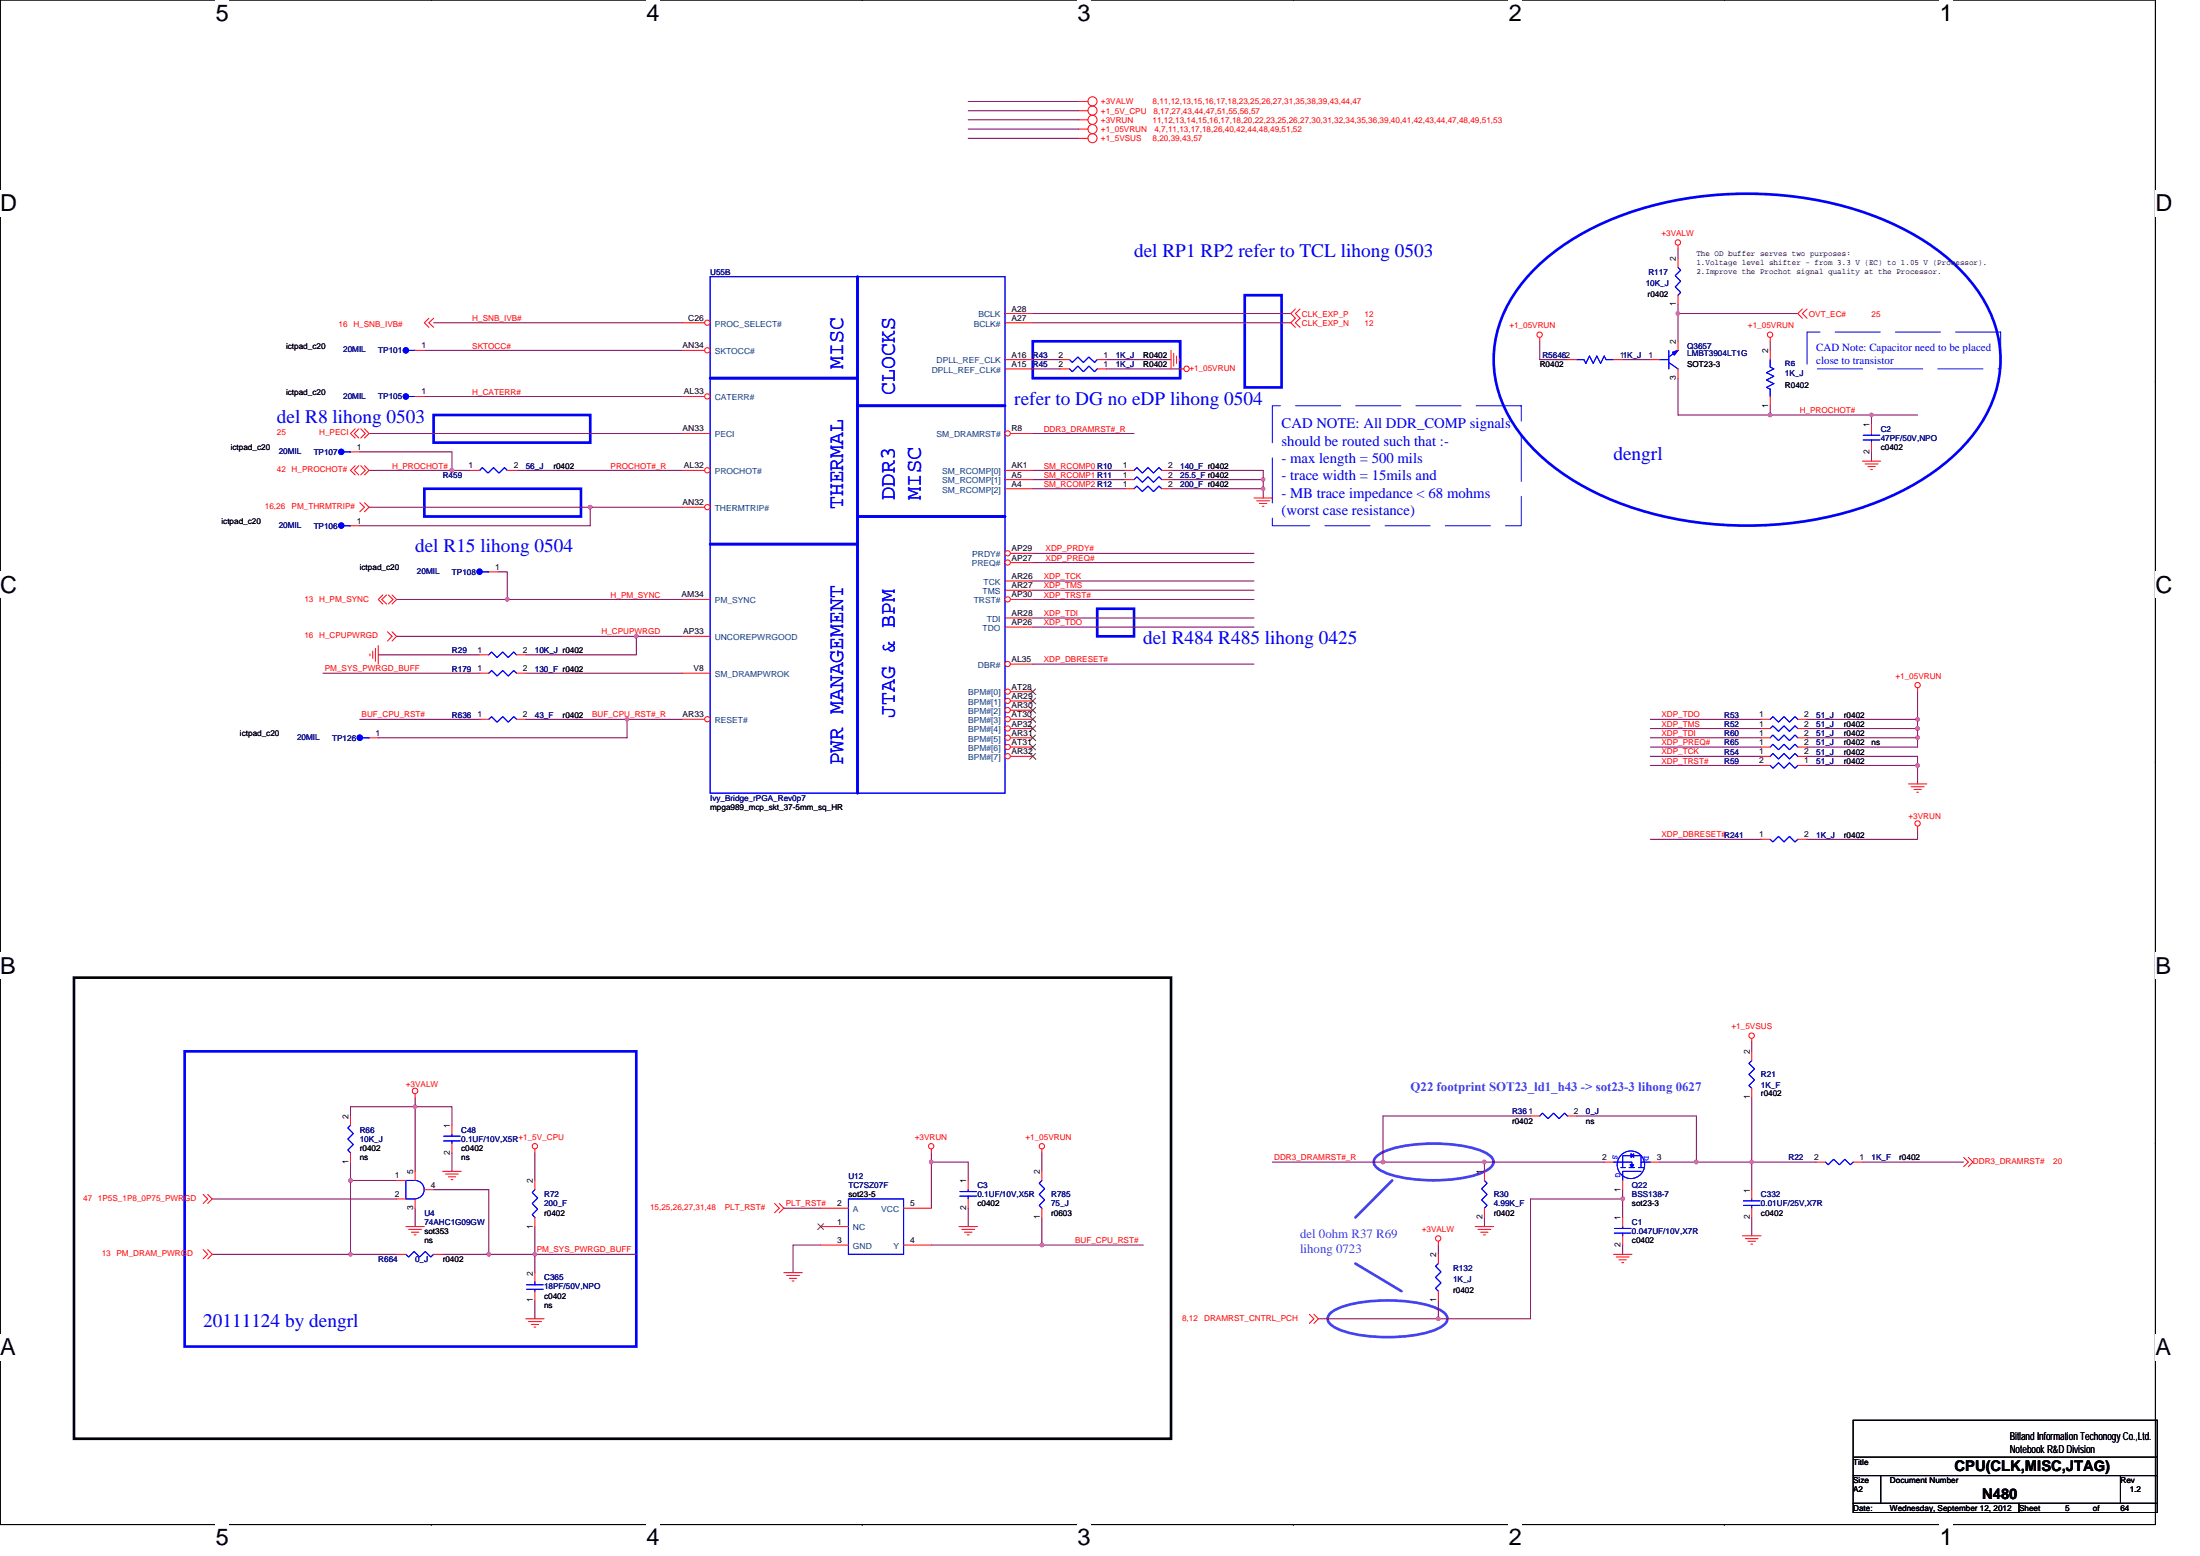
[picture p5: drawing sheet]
<svg xmlns="http://www.w3.org/2000/svg" width="297mm" height="210mm" viewBox="0 0 297 210" stroke-linecap="round" stroke-linejoin="round" font-family="sans-serif">
<path d="M0 0h291v205.7h-291z" fill="none" stroke="#000" stroke-width=".14"/>
<g fill="#fff">
<path d="M29.1 0h1.8v3.5h-1.8z"/>
<path d="M29.1 205.7h1.8v3.6h-1.8z"/>
</g>
<path d="M58.2 0h.1M58.2 205.7h.1" fill="none" stroke="#000" stroke-width=".14"/>
<g fill="#fff">
<path d="M87.3 0h1.8v3.5h-1.8z"/>
<path d="M87.3 205.7h1.8v3.6h-1.8z"/>
</g>
<path d="M116.4 0h.1M116.4 205.7h.1" fill="none" stroke="#000" stroke-width=".14"/>
<g fill="#fff">
<path d="M145.5 0h1.8v3.5h-1.8z"/>
<path d="M145.5 205.7h1.8v3.6h-1.8z"/>
</g>
<path d="M174.6 0h.1M174.6 205.7h.1" fill="none" stroke="#000" stroke-width=".14"/>
<g fill="#fff">
<path d="M203.7 0h1.8v3.5h-1.8z"/>
<path d="M203.7 205.7h1.8v3.6h-1.8z"/>
</g>
<path d="M232.8 0h.1M232.8 205.7h.1" fill="none" stroke="#000" stroke-width=".14"/>
<g fill="#fff">
<path d="M261.9 0h1.7v3.5h-1.7z"/>
<path d="M261.9 205.7h1.7v3.6h-1.7z"/>
<path d="M0 25.7h2.3v3.5h-2.3z"/>
<path d="M291 25.7h2.3v3.5h-2.3z"/>
<path d="M0 77.2h2.3v3.5h-2.3z"/>
<path d="M291 77.2h2.3v3.5h-2.3z"/>
</g>
<path d="M0 51.4h.1M291 51.4h.1" fill="none" stroke="#000" stroke-width=".14"/>
<g fill="#fff">
<path d="M0 128.6h2.1v3.5h-2.1z"/>
<path d="M291 128.6h2.1v3.5h-2.1z"/>
</g>
<path d="M0 102.9h.1M291 102.9h.1" fill="none" stroke="#000" stroke-width=".14"/>
<g fill="#fff">
<path d="M0 180h2.2v3.5h-2.2z"/>
<path d="M291 180h2.1v3.5h-2.1z"/>
</g>
<path d="M0 154.3h.1M291 154.3h.1M250.2 191.7h41.1v12.4h-41.1zM250.2 199.1h41.1M250.2 196.6h41.1M253.9 199.1v3.8M286.3 199.1v3.8M250.2 202.9h41.1M272.6 202.9v1.2" fill="none" stroke="#000" stroke-width=".14"/>
<path d="M171.8 54.8h33.6v16.2h-33.6zM244 44.8h26.1v5h-26.1z" fill="none" stroke="#00f" stroke-width=".14" stroke-dasharray="6.1 2"/>
<path d="M10 131.9h148.1v62.3h-148.1z" fill="none" stroke="#000" stroke-width=".36"/>
<path d="M115.8 37.3v69.7M168.1 39.8h4.9v12.5h-4.9zM207.2 36.3a34.9 34.9 0 0 1 16.5-8.7 50.4 50.4 0 0 1 30.8 2.1 28.9 28.9 0 0 1 12.4 9.4 15.6 15.6 0 0 1 0 18.9 29 29 0 0 1-12.4 9.3 49.9 49.9 0 0 1-37.3 0 28.9 28.9 0 0 1-12.3-9.3 15.6 15.6 0 0 1 0-18.9l1-1.4zM58.5 56h21.2v3.7h-21.2zM95.9 51h19.9M115.8 54.8h19.9M139.4 46.1h19.9v4.9h-19.9zM57.3 66h21.1v3.7h-21.1zM95.9 73.4h19.9M115.8 69.7h19.9M148.1 82.1h5v3.8h-5zM24.9 141.9h61v39.8h-61z" fill="none" stroke="#00f" stroke-width=".36"/>
<path d="M185.9 156a9.9 9.9 0 0 1 5.1-1.5 21 21 0 0 1 9.1 .8 2.04 2.04 0 0 1 1.6 1.5 2.04 2.04 0 0 1-1.6 1.5 21.4 21.4 0 0 1-13.1 0 2.04 2.04 0 0 1-1.5-1.5l.1-.4zM188 159.3l-5 5M179.7 177.2a9.9 9.9 0 0 1 5.1-1.6 21 21 0 0 1 9.1 .9 2.04 2.04 0 0 1 1.5 1.5 2.04 2.04 0 0 1-1.5 1.4 21.4 21.4 0 0 1-13.1 0 2.04 2.04 0 0 1-1.5-1.4l.1-.4zM183 170.5l6.2 3.7" fill="none" stroke="#8000ff" stroke-width=".36"/>
<g fill="none" stroke="#800040" stroke-width=".14">
<path d="M130.7 16.2h15M130.7 17.4h15M130.7 13.7h15M130.7 14.9h15M130.7 18.7h15M226.6 33.6v1.2M49.8 58.5h42.3M57.3 53.5h34.8M57.3 47.3h34.8M58.5 43.6h33.6M139.4 48.5h3.8M139.4 49.8h3.8"/>
<path d="M139.4 43.6h34.9M139.4 42.3h34.9M139.4 58.5h13.7M149.4 48.5h8.7M149.4 49.8h9.9M207.9 46.1v2.4h3.7M219.1 48.5h3.7M226.6 51v5h12.4M226.6 42.3v3.8M226.6 41.1v1.2M226.6 42.3h16.1M239 54.8v1.2"/>
<path d="M239 46.1v1.2M239 56h13.7M252.7 56v1.3M252.7 56h6.2M48.6 61h12.4v2.5M49.8 68.5h29.9M49.8 63.5h11.2M61 63.5h2.5M67.2 77.2h1.3v3.7h-15M69.7 63.5h22.4M79.7 68.5h12.4M79.7 68.5v2.5h-31.1"/>
<path d="M139.4 74.7h29.9M139.4 63.5h12.5M139.4 75.9h29.9M139.4 78.4h29.9M139.4 79.7h29.9M139.4 64.7h12.5M139.4 66h12.5M158.1 63.5h12.5v1.2M158.1 64.7h12.5M158.1 66h12.5M170.6 66v1.2M170.6 64.7v1.3"/>
<path d="M252.7 61v1.2M43.6 90.8h21.2M48.6 97.1h16.2M51.1 88.4h13.7M53.5 85.9h32.4M68.5 80.9h23.6M71 90.8h21.1M71 97.1h13.7M84.7 97.1h7.4M84.7 97.1v2.5h-33.6M85.9 85.9h6.2M85.9 85.9v2.5h-14.9"/>
<path d="M139.4 80.9h29.9M139.4 89.6h29.9M139.4 83.4h29.9M139.4 84.6h29.9M222.8 97.1h15M222.8 99.6h15M222.8 98.3h15M244 98.3h14.9M244 97.1h14.9M244 99.6h14.9M258.9 97.1v1.2M258.9 99.6v1.2h-14.9"/>
<path d="M258.9 98.3v1.3M258.9 93.3v3.8M222.8 113.3h15M222.8 100.8h15M222.8 102.1h15M222.8 103.3h15M244 102.1h14.9v1.2h-14.9M258.9 112v1.3h-14.9M258.9 103.3v2.5M47.3 150.6v-1.2h8.7v8.7M47.3 156.8v2.5M47.3 159.3v10"/>
<path d="M47.3 159.3h6.2M56 148.1v1.3h5v2.4M61 155.6v2.5M72.2 155.6v3.7M125.7 156.8v6.2M125.7 155.6v1.2M125.7 156.8h5v2.5M140.7 155.6v2.5M171.8 156.8h14.9M186.7 156.8h13.7M200.4 156.8v1.3M200.4 156.8h16.2"/>
<path d="M206.6 150.6h-19.9v6.2M212.9 150.6h16.1v6.2M224.1 156.8h4.9M229 156.8h7.5M236.5 156.8h8.7M236.5 140.6v1.3M236.5 148.1v8.7M236.5 156.8v3.7M251.5 156.8h13.6M28.7 161.8h24.8M28.7 169.3h18.6M47.3 169.3h6.2"/>
<path d="M56 163v2.5M58.5 160.5h7.5v8.8M59.8 169.3h6.2M66 169.3h6.2M72.2 165.5v3.8M72.2 169.3v2.4M72.2 175.5v2.5M72.2 169.3h13.7M105.8 163h5M110.8 168h-3.7v3.7M125.7 168h15M130.7 163v2.5"/>
<path d="M140.7 168h13.7M140.7 164.3v3.7M178 178h16.2M194.2 168v1.3M194.2 175.5v2.5M200.4 164.3v1.2M219.1 161.8h-12.5v16.2h-12.4M219.1 161.8v2.5M219.1 160.5v1.3M219.1 168v1.3M236.5 164.3v2.5"/>
</g>
<g fill="#f0f" stroke="#f0f" stroke-width=".14">
<circle cx="79.7" cy="68.4" r=".24"/>
<circle cx="68.5" cy="80.9" r=".24"/>
<circle cx="170.5" cy="64.7" r=".23"/>
<circle cx="170.5" cy="66" r=".23"/>
<circle cx="85.9" cy="85.9" r=".24"/>
<circle cx="200.4" cy="156.8" r=".24"/>
<circle cx="219.1" cy="161.8" r=".24"/>
<circle cx="186.7" cy="156.8" r=".24"/>
<circle cx="61" cy="63.5" r=".24"/>
<circle cx="236.5" cy="156.8" r=".24"/>
<circle cx="258.9" cy="98.3" r=".24"/>
<circle cx="258.9" cy="97.1" r=".23"/>
<circle cx="258.9" cy="99.6" r=".24"/>
<circle cx="56" cy="149.3" r=".24"/>
<circle cx="47.3" cy="159.3" r=".23"/>
<circle cx="72.2" cy="169.3" r=".24"/>
<circle cx="258.9" cy="103.3" r=".23"/>
<circle cx="84.7" cy="97.1" r=".23"/>
<circle cx="125.7" cy="156.8" r=".24"/>
<circle cx="140.7" cy="168" r=".24"/>
<circle cx="194.2" cy="178" r=".24"/>
<circle cx="229" cy="156.8" r=".24"/>
<circle cx="66" cy="169.3" r=".24"/>
<circle cx="47.3" cy="169.3" r=".24"/>
<circle cx="252.7" cy="56" r=".24"/>
<circle cx="226.5" cy="42.3" r=".24"/>
<circle cx="239" cy="56" r=".24"/>
</g>
<g fill="none" stroke="#f00" stroke-width=".14">
<path d="M145.7 16.2h1.2M145.7 17.4h1.2M145.7 13.7h1.2M145.7 14.9h1.2M145.7 18.7h1.2M226.6 33.1v.5M48 57.9l-.7 .6 .7 .6M48.4 57.9l-.6 .6 .6 .6M48.7 57.9l.6 .6-.6 .6M49.2 57.9l.6 .6-.6 .6M56 47.3h1.3M56 53.5h1.3"/>
<path d="M57.9 42.9l-.6 .7 .6 .6M58.5 42.9l-.6 .7 .6 .6M158.1 47.3v2.5M158.5 47.7v1.7M158.9 48v1M159.2 48.4v.3M159.3 49.8h.5M174.9 41.7l-.6 .6 .6 .6-.6 .7 .6 .6M175.5 41.7l-.6 .6 .6 .6-.6 .7 .6 .6M207.9 45.6v.5M211.6 48.5h1.3M217.8 48.5h1.3"/>
<path d="M222.8 48.5h1.3M226.6 49.8v1.2M226.6 46.1v1.2M239 45.6v.5M239 53.5v1.3M239 47.3v1.2M243.3 41.7l-.6 .6 .6 .6M244 41.7l-.7 .6 .7 .6M47.3 71h1.3M48 62.8l-.7 .7 .7 .6M48.4 62.8l-.6 .7 .6 .6M48.6 67.8l.6 .7-.6 .6"/>
<path d="M48.7 62.8l.6 .7-.6 .6M49.2 62.8l.6 .7-.6 .6M49.2 67.8l.6 .7-.6 .6M66 77.2h1.2M135.7 64.7h3.7M135.7 66h3.7M151.9 66h1.2M151.9 63.5h1.2M156.9 66h1.2M156.9 63.5h1.2M169.3 67.2h2.5M169.7 67.6h1.7"/>
<path d="M170 67.9h1M170.4 68.3h.3M251.5 62.2h2.4M251.8 62.6h1.8M252.2 63h1M252.6 63.4h.2M49.8 99.6h1.3M50 88.2v.3M50.3 87.9v1M50.7 87.5v1.7M51.1 87.1v2.5M51.7 80.3l-.6 .6 .6 .6"/>
<path d="M52.2 80.3l-.6 .6 .6 .6M52.3 85.3l.6 .6-.6 .6M52.4 80.3l.7 .6-.7 .6M52.9 80.3l.6 .6-.6 .6M52.9 85.3l.6 .6-.6 .6M237.8 98.3h1.2M237.8 97.1h1.2M242.7 98.3h1.3M242.7 97.1h1.3M258.9 92.8v.5M257.7 105.8h2.5M258 106.2h1.8"/>
<path d="M258.4 106.5h1M258.8 106.9h.2M258.9 111.5v.5M53.5 159.3h1.3M56 147.6v.5M56 158.1v1.2M59.8 158.1h2.5M60.2 158.4h1.7M60.5 158.8h1M60.9 159.2h.2M72.2 155.1v.5M72.2 159.3v1.2"/>
<path d="M125.7 155.1v.5M130.7 159.3v1.2M140.7 155.1v.5M206.6 150.6h1.3M211.6 150.6h1.3M236.5 140.1v.5M245.2 156.8h1.3M250.2 156.8h1.3M265.1 156.2l.7 .6-.7 .6M265.8 156.2l.6 .6-.6 .6M27.4 161.2l.6 .6-.6 .6M27.4 168.6l.6 .7-.6 .6"/>
<path d="M28 161.2l.7 .6-.7 .6M28 168.6l.7 .7-.7 .6M53.5 161.8h1.3M53.5 169.3h1.3M54.8 165.5h2.5M55.2 165.9h1.7M55.5 166.3h1.1M55.9 166.6h.3M56 161.8v1.2M57.3 160.5h1.2M58.5 169.3h1.3M71 178h2.5"/>
<path d="M71.3 178.4h1.8M71.7 178.7h1M72.1 179.1h.2M72.2 164.3v1.2M104.6 162.4l.6 .6-.6 .7M105.2 162.4l.6 .6-.6 .7M105.8 171.7h2.5M106.2 172.1h1.7M106.6 172.5h1M107 172.9h.2M129.5 165.5h2.5M129.9 165.9h1.7"/>
<path d="M130.2 166.3h1M130.6 166.6h.2M130.7 161.8v1.2M176.8 177.4l.6 .6-.6 .6M177.4 177.4l.6 .6-.6 .6M194.2 174.2v1.3M194.2 169.3v1.2M194.2 167.5v.5M199.2 165.5h2.5M199.6 165.9h1.7M199.9 166.3h1M200.3 166.6h.3"/>
<path d="M217.8 169.3h2.5M218.2 169.6h1.8M218.6 170h1M219 170.4h.2M219.1 164.3v1.2M219.1 166.8v1.2M235.3 166.8h2.5M235.6 167.2h1.8M236 167.5h1M236.4 167.9h.2M236.5 160.5v1.3M236.5 163v1.3"/>
<circle cx="147.5" cy="17.4" r=".62"/>
<circle cx="147.5" cy="14.9" r=".62"/>
<circle cx="147.5" cy="13.7" r=".62"/>
<circle cx="147.5" cy="16.2" r=".62"/>
<circle cx="147.5" cy="18.7" r=".61"/>
<circle cx="226.5" cy="32.7" r=".36"/>
<circle cx="160.2" cy="49.8" r=".37"/>
<circle cx="207.9" cy="45.2" r=".36"/>
<circle cx="239" cy="45.2" r=".36"/>
<circle cx="258.9" cy="92.5" r=".36"/>
<circle cx="258.9" cy="111.1" r=".36"/>
<circle cx="236.5" cy="139.8" r=".37"/>
<circle cx="56" cy="147.2" r=".38"/>
<circle cx="72.2" cy="154.7" r=".36"/>
<circle cx="125.7" cy="154.7" r=".36"/>
<circle cx="140.7" cy="154.7" r=".36"/>
<circle cx="194.2" cy="167.1" r=".36"/>
</g>
<g fill="none" stroke="#00f" stroke-width=".14">
<path d="M95.9 37.3h39.8v69.7h-39.8zM55.2 47.3h.8h-.1M55.2 53.5h.8h-.1M212.9 48.5h1l.2 .5 .5-1 .5 1 .5-1 .5 1 .5-1 .2 .5h1M224.1 48.5h1.2M225.3 48.9l1.3 .9M225.3 47.3v2.5M226.6 47.3l-1.3 .9M239 48.5v1l.5 .3-1 .5 1 .5-1 .5 1 .5-1 .5 .5 .2v1M46.5 71h.8h-.1M65.1 77.2h.9h-.1M153.1 66l.4-.4 .7 .7 .8-.7 .7 .7 .8-.7 .4 .4"/>
<path d="M153.1 63.5l.4-.4 .7 .7 .8-.7 .7 .7 .8-.7 .4 .4M49 99.6h.8h-.1M239 98.3l.4-.3 .7 .7 .8-.7 .7 .7 .8-.7 .3 .3M239 97.1l.4-.4 .7 .8 .8-.8 .7 .8 .8-.8 .3 .4M54.8 159.3h1.2a1.25 1.25 0 0 1 1.3 1.2 1.25 1.25 0 0 1-1.3 1.3h-1.2zM207.9 150.6l.4-.4 .7 .8 .8-.8 .7 .8 .7-.8 .4 .4M246.5 156.8l.3 .4 .8-.8 .7 .8 .8-.8 .7 .8 .4-.4M54.8 169.3l.4 .3 .7-.7 .8 .7 .7-.7 .8 .7 .3-.3M72.2 160.5l-.3 .4 .7 .8-.7 .7 .7 .8-.7 .7 .3 .4M129.6 161.4h2.2M129.6 160.8h2.2M130.7 160.5v.3"/>
<path d="M130.7 161.4v.4M194.2 170.5l-.4 .4 .8 .7-.8 .8 .8 .7-.8 .8 .4 .3M218 166.4h2.2M218 165.8h2.2M219.1 165.5v.3M219.1 166.4v.4M235.4 162.7h2.2M235.4 162.1h2.2M236.5 161.8v.3M236.5 162.7v.3"/>
</g>
<g fill="#00f" stroke="#00f" stroke-width=".14">
<path d="M225.8 47.5l.8-.2-.5 .6z" fill-rule="evenodd"/>
<path d="M225.8 47.5l.8-.2-.5 .6z" fill-rule="evenodd"/>
<circle cx="48.6" cy="99.6" r=".37"/>
<circle cx="64.7" cy="77.2" r=".36"/>
<circle cx="54.8" cy="47.3" r=".36"/>
<circle cx="54.8" cy="53.5" r=".36"/>
<circle cx="46.1" cy="70.9" r=".36"/>
</g>
<circle cx="136.1" cy="58.5" r=".36" fill="#fff" stroke="#f00" stroke-width=".14"/>
<path d="M135.7 43.6h3.7M135.7 42.3h3.7M135.7 49.8h3.7M135.7 48.5h3.7M136.4 58.5h3M135.7 63.5h3.7" fill="none" stroke="#f00" stroke-width=".14"/>
<circle cx="95.5" cy="53.5" r=".36" fill="#fff" stroke="#f00" stroke-width=".14"/>
<path d="M92.1 58.5h3.8M92.1 53.5h3" fill="none" stroke="#f00" stroke-width=".14"/>
<circle cx="95.5" cy="63.5" r=".36" fill="#fff" stroke="#f00" stroke-width=".14"/>
<path d="M92.1 63.5h3" fill="none" stroke="#f00" stroke-width=".14"/>
<circle cx="95.5" cy="68.4" r=".36" fill="#fff" stroke="#f00" stroke-width=".14"/>
<path d="M92.1 68.5h3M92.1 90.8h3.8" fill="none" stroke="#f00" stroke-width=".14"/>
<circle cx="95.5" cy="97.1" r=".36" fill="#fff" stroke="#f00" stroke-width=".14"/>
<path d="M92.1 97.1h3" fill="none" stroke="#f00" stroke-width=".14"/>
<circle cx="136.1" cy="74.7" r=".36" fill="#fff" stroke="#f00" stroke-width=".14"/>
<path d="M136.4 74.7h3" fill="none" stroke="#f00" stroke-width=".14"/>
<circle cx="136.1" cy="75.9" r=".36" fill="#fff" stroke="#f00" stroke-width=".14"/>
<path d="M135.7 78.4h3.7M135.7 79.7h3.7M136.4 75.9h3" fill="none" stroke="#f00" stroke-width=".14"/>
<circle cx="136.1" cy="80.9" r=".36" fill="#fff" stroke="#f00" stroke-width=".14"/>
<path d="M135.7 83.4h3.7M135.7 84.6h3.7M136.4 80.9h3" fill="none" stroke="#f00" stroke-width=".14"/>
<circle cx="136.1" cy="89.6" r=".36" fill="#fff" stroke="#f00" stroke-width=".14"/>
<path d="M136.4 89.6h3" fill="none" stroke="#f00" stroke-width=".14"/>
<circle cx="136.1" cy="93.3" r=".36" fill="#fff" stroke="#f00" stroke-width=".14"/>
<path d="M136.4 93.3h3" fill="none" stroke="#f00" stroke-width=".14"/>
<path d="M139.1 93l.7 .7M139.8 93l-.8 .7" fill="none" stroke="#804000" stroke-width=".14"/>
<circle cx="136.1" cy="94.6" r=".36" fill="#fff" stroke="#f00" stroke-width=".14"/>
<path d="M136.4 94.6h3" fill="none" stroke="#f00" stroke-width=".14"/>
<path d="M139.1 94.2l.7 .8M139.8 94.2l-.8 .8" fill="none" stroke="#804000" stroke-width=".14"/>
<circle cx="136.1" cy="95.8" r=".36" fill="#fff" stroke="#f00" stroke-width=".14"/>
<path d="M136.4 95.8h3" fill="none" stroke="#f00" stroke-width=".14"/>
<path d="M139.1 95.5l.7 .7M139.8 95.5l-.8 .7" fill="none" stroke="#804000" stroke-width=".14"/>
<circle cx="136.1" cy="97.1" r=".36" fill="#fff" stroke="#f00" stroke-width=".14"/>
<path d="M136.4 97.1h3" fill="none" stroke="#f00" stroke-width=".14"/>
<path d="M139.1 96.7l.7 .8M139.8 96.7l-.8 .8" fill="none" stroke="#804000" stroke-width=".14"/>
<circle cx="136.1" cy="98.3" r=".36" fill="#fff" stroke="#f00" stroke-width=".14"/>
<path d="M136.4 98.3h3" fill="none" stroke="#f00" stroke-width=".14"/>
<path d="M139.1 97.9l.7 .8M139.8 97.9l-.8 .8" fill="none" stroke="#804000" stroke-width=".14"/>
<circle cx="136.1" cy="99.6" r=".36" fill="#fff" stroke="#f00" stroke-width=".14"/>
<path d="M136.4 99.6h3" fill="none" stroke="#f00" stroke-width=".14"/>
<path d="M139.1 99.2l.7 .8M139.8 99.2l-.8 .8" fill="none" stroke="#804000" stroke-width=".14"/>
<circle cx="136.1" cy="100.8" r=".36" fill="#fff" stroke="#f00" stroke-width=".14"/>
<path d="M136.4 100.8h3" fill="none" stroke="#f00" stroke-width=".14"/>
<path d="M139.1 100.4l.7 .8M139.8 100.4l-.8 .8" fill="none" stroke="#804000" stroke-width=".14"/>
<circle cx="136.1" cy="102.1" r=".36" fill="#fff" stroke="#f00" stroke-width=".14"/>
<path d="M92.1 80.9h3.8M136.4 102.1h3" fill="none" stroke="#f00" stroke-width=".14"/>
<path d="M139.1 101.7l.7 .8M139.8 101.7l-.8 .8" fill="none" stroke="#804000" stroke-width=".14"/>
<circle cx="95.5" cy="47.3" r=".36" fill="#fff" stroke="#f00" stroke-width=".14"/>
<path d="M92.1 47.3h3" fill="none" stroke="#f00" stroke-width=".14"/>
<circle cx="95.5" cy="43.5" r=".36" fill="#fff" stroke="#f00" stroke-width=".14"/>
<g fill="none" stroke="#f00" stroke-width=".14">
<path d="M226.6 39.8v1.3M226.6 34.8v1.3M92.1 43.6h3M143.2 49.8h1.2M143.2 48.5h1.2M148.1 49.8h1.3M148.1 48.5h1.3M252.7 57.3v1.2M252.7 59.7v1.3M47.3 61h1.3M63.5 63.5h1.3M68.5 63.5h1.2"/>
<path d="M151.9 64.7h1.2M156.9 64.7h1.2M64.8 90.8h1.2M64.8 97.1h1.2M64.8 88.4h1.2M69.7 90.8h1.3M69.7 97.1h1.3M69.7 88.4h1.3M92.1 85.9h3.8M237.8 99.6h1.2M242.7 99.6h1.3M237.8 102.1h1.2"/>
<path d="M237.8 103.3h1.2M237.8 113.3h1.2M237.8 100.8h1.2M242.7 102.1h1.3M242.7 103.3h1.3M242.7 113.3h1.3M242.7 100.8h1.3M47.3 155.6v1.2M47.3 150.6v1.2M61 151.8v1.3M61 154.3v1.3M140.7 158.1v1.2"/>
<path d="M200.4 158.1v1.2M216.6 156.8h1.2M219.1 159.3v1.2M222.8 156.8h1.3M236.5 146.9v1.2M236.5 141.9v1.2M72.2 174.2v1.3M72.2 171.7v1.3M110.8 165.5h3.8M110.8 163h3.8M110.8 168h3.8M122 168h3.7"/>
<path d="M122 163h3.7M140.7 163v1.3M200.4 163v1.3"/>
</g>
<g fill="none" stroke="#00f" stroke-width=".14">
<path d="M226.6 36.1l.3 .4-.7 .7 .7 .8-.7 .7 .7 .8-.3 .3M144.4 49.8l.4 .4 .7-.8 .8 .8 .7-.8 .8 .8 .3-.4M144.4 48.5l.4 .4 .7-.7 .8 .7 .7-.7 .8 .7 .3-.4M251.6 59.4h2.2M251.6 58.7h2.2M252.7 58.5v.2M252.7 59.4v.3M46.5 61h.8h-.1M64.8 63.5l.3-.4 .8 .7 .7-.7 .8 .7 .7-.7 .4 .4M153.1 64.7l.4-.4 .7 .8 .8-.8 .7 .8 .8-.8 .4 .4M66 90.8l.4-.3 .7 .7 .8-.7 .7 .7 .8-.7 .3 .3M66 97.1l.4-.4 .7 .8 .8-.8 .7 .8 .8-.8 .3 .4"/>
<path d="M66 88.4l.4-.4 .7 .7 .8-.7 .7 .7 .8-.7 .3 .4M239 99.6l.4-.4 .7 .7 .8-.7 .7 .7 .8-.7 .3 .4M239 103.3l.4 .4 .7-.8 .8 .8 .7-.8 .8 .8 .3-.4M239 102.1l.4-.4 .7 .7 .8-.7 .7 .7 .8-.7 .3 .4M239 113.3l.4 .3 .7-.7 .8 .7 .7-.7 .8 .7 .3-.3M239 100.8l.4-.4 .7 .8 .8-.8 .7 .8 .8-.8 .3 .4M47.3 151.8l-.3 .4 .7 .8-.7 .7 .7 .8-.7 .7 .3 .4M59.9 154h2.2M59.9 153.3h2.2M61 153.1v.2M61 154v.3M140.7 159.3l-.4 .4 .8 .7-.8 .8 .8 .7-.8 .8 .4 .3"/>
<path d="M200.4 159.3l.4 .4-.8 .7 .8 .8-.8 .7 .8 .8-.4 .3M217.8 156.8h2.5v.8M218.8 157.6h.7M219.1 157.6v-1.6h2.5v1.6M220 157.6h.7M220.6 155.7v.5M221.2 157.6h.8M221.6 158.1h-2.5v1.2M221.6 156.8h1.2M236.5 143.1l-.4 .4 .8 .8-.8 .7 .8 .7-.8 .8 .4 .4M71.1 173.4h2.2M71.1 174h2.2"/>
<path d="M72.2 174v.2M72.2 173v.4M114.6 161.8h7.4v7.5h-7.4z"/>
<circle cx="220.2" cy="157.2" r="1.86"/>
</g>
<g fill="#00f" stroke="#00f" stroke-width=".14">
<path d="M220.1 157.2h.5l-.3 .4z" fill-rule="evenodd"/>
<path d="M220.2 155.7l.4 .3-.4 .2z" fill-rule="evenodd"/>
<path d="M220.1 157.2h.5l-.3 .4z" fill-rule="evenodd"/>
<path d="M220.2 155.7l.4 .3-.4 .2z" fill-rule="evenodd"/>
<circle cx="46.1" cy="61" r=".36"/>
</g>
<path d="M110.4 165.1l.8 .8M111.2 165.1l-.8 .8" fill="none" stroke="#804000" stroke-width=".14"/>
<g fill="#f0f" stroke="#f0f" stroke-width=".14">
<circle cx="79.7" cy="68.4" r=".24"/>
<circle cx="68.5" cy="80.9" r=".24"/>
<circle cx="170.5" cy="64.7" r=".23"/>
<circle cx="170.5" cy="66" r=".23"/>
<circle cx="85.9" cy="85.9" r=".24"/>
<circle cx="200.4" cy="156.8" r=".24"/>
<circle cx="219.1" cy="161.8" r=".24"/>
<circle cx="186.7" cy="156.8" r=".24"/>
<circle cx="61" cy="63.5" r=".24"/>
<circle cx="236.5" cy="156.8" r=".24"/>
<circle cx="258.9" cy="98.3" r=".24"/>
<circle cx="258.9" cy="97.1" r=".23"/>
<circle cx="258.9" cy="99.6" r=".24"/>
<circle cx="56" cy="149.3" r=".24"/>
<circle cx="47.3" cy="159.3" r=".23"/>
<circle cx="72.2" cy="169.3" r=".24"/>
<circle cx="258.9" cy="103.3" r=".23"/>
<circle cx="84.7" cy="97.1" r=".23"/>
<circle cx="125.7" cy="156.8" r=".24"/>
<circle cx="140.7" cy="168" r=".24"/>
<circle cx="194.2" cy="178" r=".24"/>
<circle cx="229" cy="156.8" r=".24"/>
<circle cx="66" cy="169.3" r=".24"/>
<circle cx="47.3" cy="169.3" r=".24"/>
<circle cx="252.7" cy="56" r=".24"/>
<circle cx="226.5" cy="42.3" r=".24"/>
<circle cx="239" cy="56" r=".24"/>
</g>
<g font-size="3.2">
<text x="29.1" y="2.8">5</text>
<text x="87.3" y="2.8">4</text>
<text x="145.5" y="2.8">3</text>
<text x="203.7" y="2.8">2</text>
<text x="261.9" y="2.8">1</text>
<text x="0" y="28.5">D</text>
<text x="291" y="28.5">D</text>
<text x="0" y="80">C</text>
<text x="291" y="80">C</text>
<text x="0" y="131.4">B</text>
<text x="291" y="131.4">B</text>
<text x="0" y="182.8">A</text>
<text x="291" y="182.8">A</text>
<text x="29.1" y="208.6">5</text>
<text x="87.3" y="208.6">4</text>
<text x="145.5" y="208.6">3</text>
<text x="203.7" y="208.6">2</text>
<text x="261.9" y="208.6">1</text>
</g>
<g font-size="3" fill="#00f">
<text x="113.9" y="49.8" transform="rotate(-90 113.9 49.8)">MISC</text>
<text x="120.8" y="53.3" transform="rotate(-90 120.8 53.3)">CLOCKS</text>
<text x="113.9" y="68.7" transform="rotate(-90 113.9 68.7)">THERMAL</text>
<text x="120.8" y="67.5" transform="rotate(-90 120.8 67.5)">DDR3</text>
<text x="124.3" y="67.5" transform="rotate(-90 124.3 67.5)">MISC</text>
<text x="120.8" y="96.8" transform="rotate(-90 120.8 96.8)">JTAG &amp; BPM</text>
<text x="113.9" y="103.3" transform="rotate(-90 113.9 103.3)">PWR MANAGEMENT</text>
</g>
<g font-size="2.6" fill="#00f">
<text x="153.1" y="34.7">del RP1 RP2 refer to TCL lihong 0503</text>
<text x="37.4" y="57.1">del R8 lihong 0503</text>
<text x="136.9" y="54.6">refer to DG no eDP lihong 0504</text>
<text x="217.8" y="62.1">dengrl</text>
<text x="56" y="74.5">del R15 lihong 0504</text>
<text x="154.4" y="87">del R484 R485 lihong 0425</text>
<text x="27.4" y="179.1">20111124 by dengrl</text>
</g>
<g font-size="2" fill="#00f">
<text x="173" y="57.8">CAD NOTE: All DDR_COMP signals</text>
<text x="173" y="60.1">should be routed such that :-</text>
<text x="173" y="62.5">- max length = 500 mils</text>
<text x="173" y="64.8">- trace width = 15mils and</text>
<text x="173" y="67.2">- MB trace impedance &lt; 68 mohms</text>
<text x="173" y="69.5">(worst case resistance)</text>
</g>
<g font-size="2">
<text x="263.9" y="198.5">CPU(CLK,MISC,JTAG)</text>
<text x="267.6" y="202.2">N480</text>
</g>
<g font-size="1.7" fill="#8000ff">
<text x="190.5" y="147.2">Q22 footprint SOT23_ld1_h43 -&gt; sot23-3 lihong 0627</text>
<text x="175.5" y="167.1">del 0ohm R37 R69</text>
<text x="175.5" y="169.1">lihong 0723</text>
</g>
<g font-size="1.5" fill="#00f">
<text x="245.2" y="47.4">CAD Note: Capacitor need to be placed</text>
<text x="245.2" y="49.1">close to transistor</text>
</g>
<g font-size="1.5">
<text x="271.4" y="194.3">Bitland Information Techonogy Co.,Ltd.</text>
<text x="271.4" y="196.1">Notebook R&amp;D Division</text>
</g>
<g font-size="1.1" fill="#f00">
<text x="148.7" y="16.6">+3VRUN</text>
<text x="148.7" y="17.8">+1_05VRUN</text>
<text x="148.7" y="14.1">+3VALW</text>
<text x="148.7" y="15.3">+1_5V_CPU</text>
<text x="155.6" y="16.6">11,12,13,14,15,16,17,18,20,22,23,25,26,27,30,31,32,34,35,36,39,40,41,42,43,44,47,48,49,51,53</text>
<text x="155.6" y="14.1">8,11,12,13,15,16,17,18,23,25,26,27,31,35,38,39,43,44,47</text>
<text x="155.7" y="15.3">8,17,27,43,44,47,51,55,56,57</text>
<text x="155.9" y="17.8">4,7,11,13,17,18,26,40,42,44,48,49,51,52</text>
<text x="148.7" y="19.1">+1_5VSUS</text>
<text x="155.6" y="19.1">8,20,39,43,57</text>
<text x="224.3" y="31.9">+3VALW</text>
<text x="45.7" y="44.1">16 H_SNB_IVB#</text>
<text x="63.8" y="47">SKTOCC#</text>
<text x="63.8" y="43.3">H_SNB_IVB#</text>
<text x="175.8" y="42.7">CLK_EXP_P</text>
<text x="175.8" y="44">CLK_EXP_N</text>
<text x="184.2" y="44">12</text>
<text x="184.2" y="42.7">12</text>
<text x="203.8" y="44.3">+1_05VRUN</text>
<text x="236" y="44.3">+1_05VRUN</text>
<text x="244.2" y="42.7">OVT_EC#</text>
<text x="252.7" y="42.7">25</text>
<text x="63.8" y="53.3">H_CATERR#</text>
<text x="160.6" y="50.1">+1_05VRUN</text>
<text x="37.4" y="58.8">25</text>
<text x="43.1" y="58.8">H_PECI</text>
<text x="140.9" y="58.3">DDR3_DRAMRST#_R</text>
<text x="243" y="55.8">H_PROCHOT#</text>
<text x="37.4" y="63.8">42 H_PROCHOT#</text>
<text x="52.9" y="63.2">H_PROCHOT#</text>
<text x="82.4" y="63.2">PROCHOT#_R</text>
<text x="140.9" y="64.5">SM_RCOMP1 R11</text>
<text x="140.9" y="63.2">SM_RCOMP0 R10</text>
<text x="140.9" y="65.7">SM_RCOMP2 R12</text>
<text x="35.8" y="68.7">16,26</text>
<text x="39.4" y="68.7">PM_THRMTRIP#</text>
<text x="141.2" y="75.7">XDP_PREQ#</text>
<text x="141.2" y="74.4">XDP_PRDY#</text>
<text x="41.1" y="81.2">13 H_PM_SYNC</text>
<text x="82.4" y="80.6">H_PM_SYNC</text>
<text x="140.9" y="80.6">XDP_TRST#</text>
<text x="140.9" y="78.1">XDP_TCK</text>
<text x="140.9" y="79.4">XDP_TMS</text>
<text x="140.9" y="83.1">XDP_TDI</text>
<text x="41.1" y="86.1">16 H_CPUPWRGD</text>
<text x="81.2" y="85.6">H_CPUPWRGD</text>
<text x="140.9" y="89.4">XDP_DBRESET#</text>
<text x="140.9" y="84.4">XDP_TDO</text>
<text x="43.9" y="90.6">PM_SYS_PWRGD_BUFF</text>
<text x="255.9" y="91.6">+1_05VRUN</text>
<text x="48.8" y="96.8">BUF_CPU_RST#</text>
<text x="79.9" y="96.8">BUF_CPU_RST#_R</text>
<text x="224.3" y="96.8">XDP_TDO</text>
<text x="224.3" y="100.6">XDP_PREQ#</text>
<text x="224.3" y="101.8">XDP_TCK</text>
<text x="224.3" y="99.3">XDP_TDI</text>
<text x="224.3" y="98.1">XDP_TMS</text>
<text x="224.3" y="103">XDP_TRST#</text>
<text x="224.3" y="113">XDP_DBRESET#R241</text>
<text x="257.7" y="110.5">+3VRUN</text>
<text x="233.8" y="138.9">+1_5VSUS</text>
<text x="54.8" y="146.6">+3VALW</text>
<text x="123.5" y="153.9">+3VRUN</text>
<text x="138.4" y="153.9">+1_05VRUN</text>
<text x="172" y="156.6">DDR3_DRAMRST#_R</text>
<text x="266.4" y="157.1">DDR3_DRAMRST#</text>
<text x="277.2" y="157.1">20</text>
<text x="11.2" y="162.1">47</text>
<text x="13.2" y="162.1">1P5S_1P8_0P75_PWRGD</text>
<text x="87.8" y="163.3">15,25,26,27,31,48</text>
<text x="97.9" y="163.3">PLT_RST#</text>
<text x="106.1" y="162.8">PLT_RST#</text>
<text x="145.2" y="167.8">BUF_CPU_RST#</text>
<text x="192" y="166.3">+3VALW</text>
<text x="13.7" y="169.5">13 PM_DRAM_PWRGD</text>
<text x="72.5" y="169">PM_SYS_PWRGD_BUFF</text>
<text x="159.6" y="178.2">8,12</text>
<text x="162.6" y="178.2">DRAMRST_CNTRL_PCH</text>
</g>
<g font-size="1.1">
<text x="226.3" y="35.2" transform="rotate(-90 226.3 35.2)">2</text>
<text x="229" y="34.5">The OD buffer serves two purposes:</text>
<text x="229" y="35.7">1.Voltage level shifter - from 3.3 V (EC) to 1.05 V (Processor).</text>
<text x="222.5" y="40.1">r0402</text>
<text x="226.3" y="41.3" transform="rotate(-90 226.3 41.3)">1</text>
<text x="229" y="36.9">2.Improve the Prochot signal quality at the Processor.</text>
<text x="38.6" y="47.1">ictpad_c20</text>
<text x="56.9" y="47">1</text>
<text x="92.2" y="47">AN34</text>
<text x="92.9" y="43.3">C26</text>
<text x="136.6" y="42">A28</text>
<text x="136.6" y="43.3">A27</text>
<text x="226.3" y="46.4" transform="rotate(-90 226.3 46.4)">2</text>
<text x="238.7" y="47.7" transform="rotate(-90 238.7 47.7)">2</text>
<text x="38.6" y="53.3">ictpad_c20</text>
<text x="56.9" y="53.2">1</text>
<text x="92.3" y="53.2">AL33</text>
<text x="136.6" y="48.3">A16</text>
<text x="136.6" y="49.5">A15</text>
<text x="142.9" y="49.5">2</text>
<text x="142.9" y="48.3">2</text>
<text x="149" y="49.5">1</text>
<text x="149" y="48.3">1</text>
<text x="154.4" y="49.6">R0402</text>
<text x="154.4" y="48.3">R0402</text>
<text x="207.9" y="49.6">R0402</text>
<text x="218.7" y="48.3">11K_J</text>
<text x="222.6" y="48.3">1</text>
<text x="226.3" y="51.3" transform="rotate(-90 226.3 51.3)">3</text>
<text x="227.8" y="49.6">SOT23-3</text>
<text x="241" y="52.3">R0402</text>
<text x="92.2" y="58.2">AN33</text>
<text x="136.6" y="58.2">R8</text>
<text x="238.7" y="55" transform="rotate(-90 238.7 55)">1</text>
<text x="252.4" y="57.6" transform="rotate(-90 252.4 57.6)">1</text>
<text x="31.2" y="60.7">ictpad_c20</text>
<text x="48.2" y="60.7">1</text>
<text x="63.3" y="63.2">1</text>
<text x="69.4" y="63.2">2</text>
<text x="74.7" y="63.2">r0402</text>
<text x="92.3" y="63.2">AL32</text>
<text x="136.6" y="64.5">A5</text>
<text x="136.6" y="65.7">A4</text>
<text x="136.6" y="63.2">AK1</text>
<text x="151.6" y="65.7">1</text>
<text x="151.6" y="63.2">1</text>
<text x="151.6" y="64.5">1</text>
<text x="157.7" y="65.7">2</text>
<text x="157.7" y="63.2">2</text>
<text x="157.7" y="64.5">2</text>
<text x="252.4" y="61.2" transform="rotate(-90 252.4 61.2)">2</text>
<text x="253.9" y="60.7">c0402</text>
<text x="29.9" y="70.7">ictpad_c20</text>
<text x="48.2" y="70.7">1</text>
<text x="92.2" y="68.2">AN32</text>
<text x="48.6" y="76.9">ictpad_c20</text>
<text x="66.9" y="76.9">1</text>
<text x="136.6" y="74.4">AP29</text>
<text x="136.6" y="75.6">AP27</text>
<text x="92" y="80.6">AM34</text>
<text x="136.6" y="78.1">AR26</text>
<text x="136.6" y="80.6">AP30</text>
<text x="136.6" y="83.1">AR28</text>
<text x="136.6" y="79.4">AR27</text>
<text x="64.5" y="88.1">1</text>
<text x="70.6" y="88.1">2</text>
<text x="92.2" y="85.6">AP33</text>
<text x="136.6" y="89.3">AL35</text>
<text x="136.6" y="84.3">AP26</text>
<text x="64.5" y="90.6">1</text>
<text x="70.6" y="90.6">2</text>
<text x="93.6" y="90.6">V8</text>
<text x="136.6" y="93.1">AT28</text>
<text x="136.6" y="94.3">AR29</text>
<text x="136.6" y="95.6">AR30</text>
<text x="32.4" y="99.3">ictpad_c20</text>
<text x="50.7" y="99.3">1</text>
<text x="64.5" y="96.8">1</text>
<text x="70.6" y="96.8">2</text>
<text x="76" y="96.9">r0402</text>
<text x="92.2" y="96.8">AR33</text>
<text x="136.6" y="96.8">AT30</text>
<text x="136.6" y="98">AP32</text>
<text x="136.6" y="99.3">AR31</text>
<text x="136.6" y="100.5">AT31</text>
<text x="136.6" y="101.8">AR32</text>
<text x="237.5" y="98">1</text>
<text x="237.5" y="96.8">1</text>
<text x="237.5" y="101.8">1</text>
<text x="237.5" y="99.3">1</text>
<text x="237.5" y="100.5">1</text>
<text x="243.6" y="98">2</text>
<text x="243.6" y="96.8">2</text>
<text x="243.6" y="101.8">2</text>
<text x="243.6" y="99.3">2</text>
<text x="243.6" y="100.5">2</text>
<text x="249" y="98.1">r0402</text>
<text x="249" y="96.9">r0402</text>
<text x="249" y="101.8">r0402</text>
<text x="249" y="99.3">r0402</text>
<text x="249" y="100.6">r0402</text>
<text x="252.7" y="100.6">ns</text>
<text x="237.5" y="103">2</text>
<text x="243.6" y="103">1</text>
<text x="249" y="103.1">r0402</text>
<text x="95.9" y="109.3">mpga989_mcp_skt_37-5mm_sq_HR</text>
<text x="237.5" y="113">1</text>
<text x="243.6" y="113">2</text>
<text x="249" y="113">r0402</text>
<text x="236.2" y="142.3" transform="rotate(-90 236.2 142.3)">2</text>
<text x="236.2" y="148.4" transform="rotate(-90 236.2 148.4)">1</text>
<text x="237.8" y="147.9">r0402</text>
<text x="47.1" y="151" transform="rotate(-90 47.1 151)">2</text>
<text x="48.6" y="155.3">r0402</text>
<text x="60.7" y="155.8" transform="rotate(-90 60.7 155.8)">2</text>
<text x="60.7" y="152.2" transform="rotate(-90 60.7 152.2)">1</text>
<text x="62.3" y="155.3">c0402</text>
<text x="204.1" y="151.6">r0402</text>
<text x="206.4" y="150.3">1</text>
<text x="212.5" y="150.3">2</text>
<text x="214.1" y="151.6">ns</text>
<text x="47.1" y="157.1" transform="rotate(-90 47.1 157.1)">1</text>
<text x="48.6" y="156.6">ns</text>
<text x="53.3" y="159">1</text>
<text x="53.3" y="161.5">2</text>
<text x="55.8" y="158.4" transform="rotate(-90 55.8 158.4)">5</text>
<text x="58.2" y="160.3">4</text>
<text x="62.3" y="156.6">ns</text>
<text x="71.9" y="159.7" transform="rotate(-90 71.9 159.7)">2</text>
<text x="114.6" y="161.6">sot23-5</text>
<text x="130.4" y="159.7" transform="rotate(-90 130.4 159.7)">1</text>
<text x="140.4" y="158.4" transform="rotate(-90 140.4 158.4)">2</text>
<text x="200.1" y="158.4" transform="rotate(-90 200.1 158.4)">1</text>
<text x="216.3" y="156.5">2</text>
<text x="218.8" y="160.8" transform="rotate(-90 218.8 160.8)">1</text>
<text x="223.7" y="156.5">3</text>
<text x="236.2" y="160.9" transform="rotate(-90 236.2 160.9)">1</text>
<text x="245" y="156.5">2</text>
<text x="251.1" y="156.5">1</text>
<text x="256.4" y="156.6">r0402</text>
<text x="55.8" y="163.3" transform="rotate(-90 55.8 163.3)">3</text>
<text x="57.3" y="167.8">ns</text>
<text x="57.3" y="166.5">sot353</text>
<text x="71.9" y="165.8" transform="rotate(-90 71.9 165.8)">1</text>
<text x="73.5" y="164.1">r0402</text>
<text x="113" y="165.2">1</text>
<text x="113" y="162.8">2</text>
<text x="113" y="167.7">3</text>
<text x="122.9" y="167.7">4</text>
<text x="122.9" y="162.8">5</text>
<text x="130.4" y="163.3" transform="rotate(-90 130.4 163.3)">2</text>
<text x="132" y="162.8">c0402</text>
<text x="140.4" y="164.5" transform="rotate(-90 140.4 164.5)">1</text>
<text x="141.9" y="164.1">r0603</text>
<text x="200.1" y="164.5" transform="rotate(-90 200.1 164.5)">2</text>
<text x="201.7" y="164.1">r0402</text>
<text x="218.8" y="164.7" transform="rotate(-90 218.8 164.7)">1</text>
<text x="220.3" y="167.8">c0402</text>
<text x="220.3" y="162.8">sot23-3</text>
<text x="236.2" y="164.5" transform="rotate(-90 236.2 164.5)">2</text>
<text x="237.8" y="164.1">c0402</text>
<text x="59.8" y="170.3">r0402</text>
<text x="71.9" y="172.1" transform="rotate(-90 71.9 172.1)">2</text>
<text x="193.9" y="169.7" transform="rotate(-90 193.9 169.7)">2</text>
<text x="218.8" y="168.3" transform="rotate(-90 218.8 168.3)">2</text>
<text x="71.9" y="175.7" transform="rotate(-90 71.9 175.7)">1</text>
<text x="73.5" y="176.5">ns</text>
<text x="73.5" y="175.3">c0402</text>
<text x="193.9" y="175.7" transform="rotate(-90 193.9 175.7)">1</text>
<text x="196.2" y="174.5">r0402</text>
<text x="250.2" y="197.7">Title</text>
<text x="250.2" y="200.2">Size</text>
<text x="250.2" y="203.9">Date:</text>
<text x="250.2" y="201.4">A2</text>
<text x="255.2" y="200.2">Document Number</text>
<text x="255.2" y="203.9">Wednesday, September 12, 2012</text>
<text x="272.6" y="203.9">Sheet</text>
<text x="278.8" y="203.9">5</text>
<text x="282.6" y="203.9">of</text>
<text x="286.3" y="203.9">64</text>
<text x="286.3" y="200.2">Rev</text>
<text x="287.5" y="201.4">1.2</text>
</g>
<g font-size="1.1" fill="#000080">
<text x="95.9" y="37.1">U55B</text>
<text x="222.2" y="38.6">10K_J</text>
<text x="222.6" y="37.1">R117</text>
<text x="46.3" y="47.6">20MIL</text>
<text x="51.1" y="47.7">TP101</text>
<text x="227.8" y="47.1">Q3657</text>
<text x="46.3" y="53.8">20MIL</text>
<text x="51.1" y="53.9">TP105</text>
<text x="139.4" y="49.6">R45</text>
<text x="139.4" y="48.3">R43</text>
<text x="150.6" y="49.6">1K_J</text>
<text x="150.6" y="48.3">1K_J</text>
<text x="208.3" y="48.3">R56462</text>
<text x="227.8" y="48.1">LMBT3904LT1G</text>
<text x="241" y="50.8">1K_J</text>
<text x="253.9" y="58.3">C2</text>
<text x="253.9" y="59.5">47PF/50V,NPO</text>
<text x="37.6" y="61.3">20MIL</text>
<text x="42.4" y="61.4">TP107</text>
<text x="59.8" y="64.5">R459</text>
<text x="71" y="63.2">56_J</text>
<text x="159.3" y="65.7">200_F r0402</text>
<text x="159.3" y="63.2">140_F r0402</text>
<text x="159.3" y="64.5">25.5_F r0402</text>
<text x="37.6" y="71.2">20MIL</text>
<text x="42.4" y="71.3">TP106</text>
<text x="56.3" y="77.4">20MIL</text>
<text x="61" y="77.6">TP108</text>
<text x="61" y="88.1">R29</text>
<text x="72.2" y="88.1">10K_J r0402</text>
<text x="61" y="90.6">R179</text>
<text x="72.2" y="90.6">130_F r0402</text>
<text x="40.1" y="99.8">20MIL</text>
<text x="44.8" y="100">TP126</text>
<text x="61" y="96.9">R636</text>
<text x="72.2" y="96.9">43_F</text>
<text x="232.8" y="98.1">R52</text>
<text x="232.8" y="96.9">R53</text>
<text x="232.8" y="101.8">R54</text>
<text x="232.8" y="99.3">R60</text>
<text x="232.8" y="100.6">R65</text>
<text x="245.2" y="98.1">51_J</text>
<text x="245.2" y="96.9">51_J</text>
<text x="245.2" y="101.8">51_J</text>
<text x="245.2" y="99.3">51_J</text>
<text x="245.2" y="100.6">51_J</text>
<text x="232.8" y="103.1">R59</text>
<text x="245.2" y="103.1">51_J</text>
<text x="95.9" y="108.1">Ivy_Bridge_rPGA_Rev0p7</text>
<text x="245.2" y="113">1K_J</text>
<text x="237.8" y="145.4">R21</text>
<text x="237.8" y="146.9">1K_F</text>
<text x="48.6" y="152.9">R66</text>
<text x="48.6" y="154.1">10K_J</text>
<text x="62.3" y="152.9">C48</text>
<text x="62.3" y="154.1">0.1UF/10V,X5R+1_5V_CPU</text>
<text x="204.1" y="150.4">R36</text>
<text x="214.1" y="150.4">0_J</text>
<text x="73.5" y="161.6">R72</text>
<text x="114.6" y="159.1">U12</text>
<text x="114.6" y="160.3">TC7SZ07F</text>
<text x="132" y="160.3">C3</text>
<text x="132" y="161.6">0.1UF/10V,X5R</text>
<text x="141.9" y="161.6">R785</text>
<text x="201.7" y="161.6">R30</text>
<text x="220.3" y="160.3">Q22</text>
<text x="220.3" y="161.6">BSS138-7</text>
<text x="237.8" y="161.6">C332</text>
<text x="241.5" y="156.6">R22</text>
<text x="252.7" y="156.6">1K_F</text>
<text x="57.3" y="164.1">U4</text>
<text x="57.3" y="165.3">74AHC1G09GW</text>
<text x="73.5" y="162.8">200_F</text>
<text x="141.9" y="162.8">75_J</text>
<text x="201.7" y="162.8">4.99K_F</text>
<text x="220.3" y="165.3">C1</text>
<text x="220.3" y="166.5">0.047UF/10V,X7R</text>
<text x="237.8" y="162.8">0.01UF/25V,X7R</text>
<text x="51.1" y="170.3">R664</text>
<text x="56" y="170.3">0_J</text>
<text x="73.5" y="172.8">C365</text>
<text x="196.2" y="171.5">R132</text>
<text x="196.2" y="173">1K_J</text>
<text x="73.5" y="174">18PF/50V,NPO</text>
</g>
<g font-size="1.1" fill="#004080">
<text x="96.5" y="47.8">SKTOCC#</text>
<text x="96.5" y="44.1">PROC_SELECT#</text>
<text x="131.5" y="44.1">BCLK#</text>
<text x="132.1" y="42.8">BCLK</text>
<text x="125.8" y="50.3">DPLL_REF_CLK#</text>
<text x="126.4" y="49">DPLL_REF_CLK</text>
<text x="96.5" y="54">CATERR#</text>
<text x="96.5" y="59">PECI</text>
<text x="126.4" y="59">SM_DRAMRST#</text>
<text x="96.5" y="64">PROCHOT#</text>
<text x="127.2" y="65.2">SM_RCOMP[1]</text>
<text x="127.2" y="64">SM_RCOMP[0]</text>
<text x="96.5" y="69">THERMTRIP#</text>
<text x="127.2" y="66.5">SM_RCOMP[2]</text>
<text x="131.2" y="76.4">PREQ#</text>
<text x="131.3" y="75.2">PRDY#</text>
<text x="96.5" y="81.4">PM_SYNC</text>
<text x="131.5" y="81.4">TRST#</text>
<text x="132.7" y="80.2">TMS</text>
<text x="132.8" y="78.9">TCK</text>
<text x="133.2" y="83.9">TDI</text>
<text x="96.5" y="86.4">UNCOREPWRGOOD</text>
<text x="132.7" y="85.1">TDO</text>
<text x="96.5" y="91.4">SM_DRAMPWROK</text>
<text x="130.7" y="93.9">BPM#[0]</text>
<text x="130.7" y="95.1">BPM#[1]</text>
<text x="132" y="90.1">DBR#</text>
<text x="96.5" y="97.6">RESET#</text>
<text x="130.7" y="96.4">BPM#[2]</text>
<text x="130.7" y="97.6">BPM#[3]</text>
<text x="130.7" y="98.8">BPM#[4]</text>
<text x="130.7" y="100.1">BPM#[5]</text>
<text x="130.7" y="101.3">BPM#[6]</text>
<text x="130.7" y="102.6">BPM#[7]</text>
<text x="115.2" y="166">NC</text>
<text x="115.2" y="163.6">A</text>
<text x="119" y="163.6">VCC</text>
<text x="115.2" y="168.5">GND</text>
<text x="120.6" y="168.5">Y</text>
</g>
<g font-size="1.1" fill="#00f">
<text x="217.8" y="155.8" transform="rotate(90 217.8 155.8)">S</text>
<text x="222" y="156" transform="rotate(90 222 156)">D</text>
<text x="218.1" y="158.3" transform="rotate(90 218.1 158.3)">G</text>
</g>
<text font-size="1" fill="#000080" x="241" y="49.4">R6</text>
</svg>
